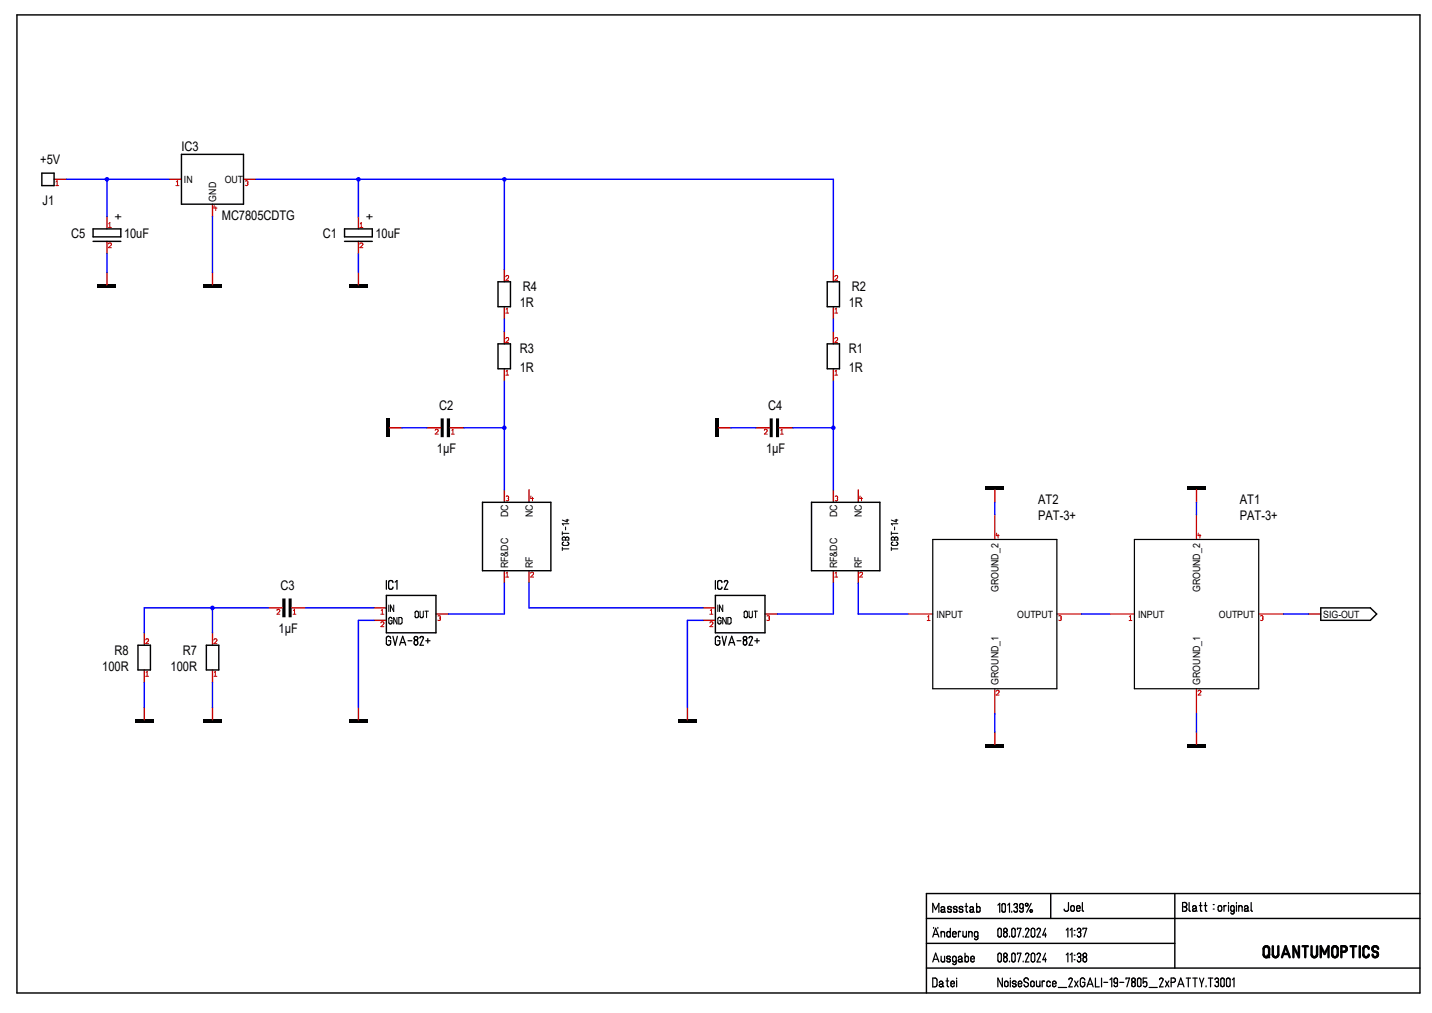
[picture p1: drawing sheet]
<svg xmlns="http://www.w3.org/2000/svg" width="297mm" height="210mm" viewBox="0 0 297 210" stroke-linecap="round" stroke-linejoin="round" font-family="sans-serif">
<g fill="none" stroke="#000001" stroke-width=".21">
<path d="M116.6 111.7l.3-.4 .3 .1 .1 .3M116.6 113.8h1.4M116.6 111.7v.3h1.4l-.1-.6h-.5l-.1 .6M116.6 110.6h1.4M116.6 110.2v.7M116.6 113.5v.6M116.9 112.4l-.3 .2v.3l.3 .2 1-.1 .1-.4-.4-.2M117.3 109.3v.6M117.4 107.8h.6M117.6 107.7v.5l-1-.4M118 108.6h-1.4l.3 .3M184.9 110.2v.7"/>
<path d="M184.9 113.5v.6M184.9 113.8h1.3M184.9 110.6h1.3M184.9 111.4h.5l.1 .3 .1-.3 .4-.1 .2 .2v.5h-1.3zM185.2 112.4l-.3 .2 .1 .4 .2 .1 .9-.1 .1-.4-.3-.2M185.5 109.3v.6M185.5 111.7v.3M185.6 107.8h.6M185.9 107.7v.5l-1-.4M186.2 108.6h-1.3l.2 .3"/>
</g>
<g fill="none" stroke="#000001" stroke-width=".51">
<path d="M262.2 196.4l.4-.2 .5 .2 .1 1.5a.57 .57 0 0 1-.5 .6 .57 .57 0 0 1-.6-.6zM262.9 198.1l.3 .4M264 196.2v1.7a.57 .57 0 0 0 .6 .6 .57 .57 0 0 0 .5-.6v-1.7M265.9 198.5l.8-2.3 .8 2.3M266.1 197.8h1.2M269.4 196.2v2.3l-1.1-2.3v2.3M270.2 196.2h1.1M270.7 196.2v2.3M272 196.2v1.7a.57 .57 0 0 0 .6 .6 .57 .57 0 0 0 .6-.6v-1.7M273.9 198.5v-2.3l.8 1.6 .8-1.6v2.3M276.4 196.4l.4-.2 .5 .2 .2 1.5a.57 .57 0 0 1-.6 .6 .57 .57 0 0 1-.6-.6zM278.2 197.3h.6a.57 .57 0 0 0 .5-.6 .57 .57 0 0 0-.5-.5h-.6v2.3"/>
<path d="M280.1 196.2h1.2M280.7 196.2v2.3M282 196.2v2.3M282.7 197.9a.57 .57 0 0 0 .6 .6 .57 .57 0 0 0 .6-.6M282.7 196.7a.57 .57 0 0 1 .6-.5 .57 .57 0 0 1 .6 .5M282.8 196.7v1.2M285.8 196.7a.59 .59 0 0 0-.9-.5 .59 .59 0 0 0 .1 1.1l.5 .1a.56 .56 0 0 1 .1 .9 .56 .56 0 0 1-.9-.4"/>
</g>
<g fill="none" stroke="#000001" stroke-width=".25">
<path d="M221.6 187.1v1.5a.46 .46 0 0 1-.5 .3 .46 .46 0 0 1-.4-.4M222.2 187.9l.4-.1a.75 .75 0 0 1 0 1.1h-.3a.81 .81 0 0 1-.1-1zM223.3 188.3h.7l-.1-.5h-.4l-.2 .2v.7l.3 .2 .4-.2M224.5 187.1v1.7l.2 .1M252.7 187.9l.5-.1a.75 .75 0 0 1 0 1.1h-.3a.81 .81 0 0 1-.2-1zM253.9 187.7v1.2M254.3 187.8l-.2-.1-.2 .2M254.8 187.1v.2M254.8 187.7v1.2M256 188.6l-.2 .3-.4-.1-.1-.8 .1-.2 .5 .1 .1 1.2-.3 .4-.4-.3M256.5 187.1v.2M256.5 187.7v1.2"/>
<path d="M256.9 188l.3-.3 .4 .2v1M256.9 187.7v1.2M258.1 188.1l.2-.3h.4l.1 .2v.8M258.8 188.2l-.7 .4 .2 .3 .5-.1M258.8 188.7l.2 .2M259.5 187.1v1.7l.3 .1"/>
</g>
<path d="M204.4 100.9h3.8v.7h-3.8z" fill-rule="evenodd" fill="#000001"/>
<path d="M206.3 101.6v2.5" fill="none" stroke="#c80000" stroke-width=".3"/>
<path d="M204.4 154.3h3.8v.7h-3.8z" fill-rule="evenodd" fill="#000001"/>
<path d="M206.3 151.8v2.5" fill="none" stroke="#c80000" stroke-width=".3"/>
<path d="M206.3 106.7v5.1M188.3 127.3h5.2M219.2 127.3h5.2M206.3 142.8v5.1" fill="none" stroke="#c80000" stroke-width=".25"/>
<path d="M206.7 110.5l-.1 .5h.6M207 110.8v.7M192.3 128.7h.6M192.4 127.9l.2-.3v1.1M219.6 127.7a.32 .32 0 0 1 .3 0 .32 .32 0 0 1 .2 .3l-.1 .1M220 128.1h.1M220 128.1l.1 .3a.33 .33 0 0 1-.5 .2M206.6 143.3l.2-.2 .4 .1v.4l-.6 .5h.6" fill="none" stroke="#c80000" stroke-width=".21"/>
<path d="M193.5 111.8h25.7v31h-25.7z" fill="none" stroke="#000001" stroke-width=".25"/>
<path d="M246.3 100.9h3.8v.7h-3.8z" fill-rule="evenodd" fill="#000001"/>
<path d="M248.2 101.6v2.5" fill="none" stroke="#c80000" stroke-width=".3"/>
<path d="M246.3 154.3h3.8v.7h-3.8z" fill-rule="evenodd" fill="#000001"/>
<path d="M35.1 37.2h2.5M50.5 37.2h2.6M22.2 44.9v2.6M22.2 50v2.6M44.1 42.3v2.6M248.2 151.8v2.5" fill="none" stroke="#c80000" stroke-width=".3"/>
<path d="M248.2 106.7v5.1M230.2 127.3h5.1M261.1 127.3h5.1M248.2 142.8v5.1" fill="none" stroke="#c80000" stroke-width=".25"/>
<g fill="none" stroke="#c80000" stroke-width=".21">
<path d="M36.5 38.5h.6M36.6 37.7l.2-.2v1M50.9 37.5a.32 .32 0 0 1 .3 0 .32 .32 0 0 1 .2 .3v.2M51.3 38h.1M51.4 38v.2a.33 .33 0 0 1-.5 .2M22.5 50.6l.1-.2h.4v.4l-.5 .6h.6M22.5 47.2h.6M22.6 46.4l.2-.3v1.1M44.4 42.6v.5h.6M44.7 42.9v.7M248.5 110.5v.5h.6M248.9 110.8v.7"/>
<path d="M234.2 128.7h.6M234.2 127.9l.3-.3v1.1M261.5 127.7h.4v.4M261.8 128.1h.1M261.9 128.1v.5h-.4M248.5 143.3l.2-.2 .3 .1v.4l-.5 .5h.6"/>
</g>
<path d="M235.3 111.8h25.8v31h-25.8z" fill="none" stroke="#000001" stroke-width=".25"/>
<path d="M37.6 32h12.9v10.3h-12.9zM19.3 50h5.8M19.3 47.5h5.8v1.6h-5.8z" fill="none" stroke="#000001" stroke-width=".3"/>
<path d="M20.2 59.1h3.9v.6h-3.9z" fill-rule="evenodd" fill="#000001"/>
<path d="M22.2 56.5v2.6" fill="none" stroke="#c80000" stroke-width=".3"/>
<path d="M42.1 59.1h3.9v.6h-3.9z" fill-rule="evenodd" fill="#000001"/>
<path d="M44.1 56.5v2.6" fill="none" stroke="#c80000" stroke-width=".3"/>
<path d="M159.6 86.7h.7v3.9h-.7zM161 86.7h.6v3.9h-.6z" fill-rule="evenodd" fill="#000001"/>
<path d="M156.8 88.7h2.8M161.6 88.7h2.9M172.8 101.6v2.5M172.8 118.3v2.6M178 101.6v2.5M178 118.3v2.6" fill="none" stroke="#c80000" stroke-width=".3"/>
<path d="M158.5 89.2l.2-.2 .3 .1v.4l-.5 .5h.6M161.9 90h.6M162 89.2l.2-.2v1M173.1 119.6h.6M173.2 102.9h.5v.4M173.2 118.9l.2-.3v1M173.6 103.3h.1M173.7 103.3v.5h-.5M178.3 118.9l.2-.3 .3 .1v.4l-.5 .5h.6M178.4 102.8l-.1 .5h.6M178.7 103.1v.7" fill="none" stroke="#c80000" stroke-width=".21"/>
<path d="M168.3 104.1h14.2v14.2h-14.2z" fill="none" stroke="#000001" stroke-width=".3"/>
<path d="M148.4 86.7h.6v3.9h-.6z" fill-rule="evenodd" fill="#000001"/>
<path d="M172.8 55.8v2.6M172.8 63.6v2.6M172.8 68.7v2.6M172.8 76.5v2.5M149 88.7h2.6" fill="none" stroke="#c80000" stroke-width=".3"/>
<path d="M173.1 57.4a.33 .33 0 0 1 .6-.2v.4l-.6 .5h.6M173.1 70.2a.33 .33 0 0 1 .6-.1v.4l-.6 .5h.6M173.1 64.9h.6M173.1 77.8h.6M173.2 64.1l.2-.2v1M173.2 77l.2-.2v1" fill="none" stroke="#c80000" stroke-width=".21"/>
<path d="M171.6 58.4h2.5v5.2h-2.5zM171.6 71.3h2.5v5.2h-2.5z" fill="none" stroke="#000001" stroke-width=".3"/>
<path d="M140.6 149.2h3.9v.7h-3.9z" fill-rule="evenodd" fill="#000001"/>
<path d="M145.8 128.6h2.6M145.8 126h2.6M158.7 127.3h2.5M142.6 146.6v2.6" fill="none" stroke="#c80000" stroke-width=".3"/>
<path d="M147.2 129.2a.32 .32 0 0 1 .4-.3 .32 .32 0 0 1 .3 .3l-.7 .7h.7M147.2 127.3h.7M147.3 126.6l.3-.3v1M159 127.7a.32 .32 0 0 1 .4 0 .32 .32 0 0 1 .2 .3l-.1 .1M159.4 128.1h.1M159.5 128.1l.1 .3a.33 .33 0 0 1-.6 .2" fill="none" stroke="#c80000" stroke-width=".21"/>
<path d="M148.9 125.4v1.4M149.6 128.3a.34 .34 0 0 0-.3-.3 .34 .34 0 0 0-.4 .2v1l.2 .2 .3-.1 .2-.3v-.3h-.4M149.9 125.4v1.4l-.7-1.4v1.4M150.6 128v1.4l-.7-1.4v1.4M151 128h.4l.2 .3v.7l-.3 .4h-.3zM154.4 126.8l.3-.1 .3 .2v.9l-.1 .3-.5-.1zM155.4 126.7v1.1l.1 .3h.4l.1-.3v-1.1M156.4 126.7h.7M156.7 126.7v1.4" fill="none" stroke="#000001" stroke-width=".21"/>
<g fill="none" stroke="#000001" stroke-width=".25">
<path d="M148.4 120.4v1.8M148.8 132.8h.5v.5M149.3 132.4a.46 .46 0 0 0-.4-.5 .46 .46 0 0 0-.5 .3v1.3a.46 .46 0 0 0 .5 .3 .46 .46 0 0 0 .4-.5M149.7 120.8a.46 .46 0 0 0-.4-.4 .46 .46 0 0 0-.5 .2v1.3a.46 .46 0 0 0 .6 .3 .46 .46 0 0 0 .3-.5M149.8 131.9l.4 1.9 .5-1.9M150.2 120.7l.3-.3 .4 .2-.7 1.6h.8M151.1 133.8l.7-1.9 .6 1.9M151.3 133.2h.9M152.9 132.8h.8M154.2 132.2l.3-.2 .3 .1v.5h-.5zM154.3 132.9l.2-.1a.47 .47 0 0 1 .4 .5 .47 .47 0 0 1-.6 .4l-.1-.2zM155.4 132.3l.3-.3 .3 .2-.6 1.6h.7"/>
<path d="M156.5 132.8h1M157 132.4v.9"/>
</g>
<path d="M148.4 123.4h10.3v7.8h-10.3z" fill="none" stroke="#000001" stroke-width=".3"/>
<path d="M91.4 86.7h.6v3.9h-.6zM92.7 86.7h.6v3.9h-.6z" fill-rule="evenodd" fill="#000001"/>
<path d="M88.5 88.7h2.9M93.3 88.7h2.9" fill="none" stroke="#c80000" stroke-width=".3"/>
<path d="M90.3 89.2a.32 .32 0 0 1 .3-.2 .32 .32 0 0 1 .3 .3l-.6 .7h.6M93.6 90h.6M93.7 89.2l.2-.2v1" fill="none" stroke="#c80000" stroke-width=".21"/>
<path d="M28 149.2h3.8v.7h-3.8z" fill-rule="evenodd" fill="#000001"/>
<path d="M29.9 131.2v2.6M29.9 138.9v2.6M29.9 146.6v2.6" fill="none" stroke="#c80000" stroke-width=".3"/>
<path d="M30.2 132.7l.2-.3 .3 .1v.4l-.5 .5h.6M30.3 139.4l.2-.2v1M30.2 140.2h.6" fill="none" stroke="#c80000" stroke-width=".21"/>
<path d="M28.6 133.8h2.6v5.1h-2.6z" fill="none" stroke="#000001" stroke-width=".3"/>
<path d="M42.1 149.2h3.9v.7h-3.9z" fill-rule="evenodd" fill="#000001"/>
<path d="M104.6 101.6v2.5M104.6 118.3v2.6M109.7 101.6v2.5M109.7 118.3v2.6M44.1 131.2v2.6M44.1 138.9v2.6M271.4 127.3h2.5M44.1 146.6v2.6" fill="none" stroke="#c80000" stroke-width=".3"/>
<path d="M104.9 119.6h.6M105 102.9h.5v.4M105 118.9l.2-.3v1M105.4 103.3h.1M105.5 103.3v.5h-.5M110.1 118.9l.2-.3 .3 .1v.4l-.5 .5h.6M110.1 102.8v.5h.6M110.4 103.1v.7M44.4 132.7a.32 .32 0 0 1 .3-.3 .32 .32 0 0 1 .3 .4l-.6 .6h.6M44.4 139.4l.3-.2v1M44.4 140.2h.6" fill="none" stroke="#c80000" stroke-width=".21"/>
<path d="M100.1 104.1h14.2v14.2h-14.2zM42.8 133.8h2.6v5.1h-2.6zM273.9 126h10.3l1.3 1.3-1.3 1.3h-10.3z" fill="none" stroke="#000001" stroke-width=".3"/>
<path d="M80.1 86.7h.7v3.9h-.7z" fill-rule="evenodd" fill="#000001"/>
<path d="M11.2 37.2h2.6M104.6 55.8v2.6M104.6 63.6v2.6M104.6 68.7v2.6M104.6 76.5v2.5M80.8 88.7h2.6" fill="none" stroke="#c80000" stroke-width=".3"/>
<path d="M11.6 38.5h.5M11.6 37.7l.3-.2v1M104.9 57.4l.2-.3 .4 .1v.4l-.6 .5h.6M104.9 70.2l.2-.2 .4 .1v.4l-.6 .5h.6M104.9 64.9h.6M104.9 77.8h.6M105 64.1l.2-.2v1M105 77l.2-.2v1" fill="none" stroke="#c80000" stroke-width=".21"/>
<path d="M8.7 35.9h2.5v2.6h-2.5zM103.3 58.4h2.6v5.2h-2.6zM103.3 71.3h2.6v5.2h-2.6z" fill="none" stroke="#000001" stroke-width=".3"/>
<path d="M58.5 124.1h.7v3.9h-.7zM59.9 124.1h.6v3.9h-.6z" fill-rule="evenodd" fill="#000001"/>
<path d="M74.3 44.9v2.6M74.3 50v2.6M55.7 126h2.8M60.5 126h2.9" fill="none" stroke="#c80000" stroke-width=".3"/>
<path d="M74.6 50.6l.1-.2h.5v.4l-.6 .6h.7M74.6 47.2h.7M74.7 46.4l.2-.3v1.1M57.4 126.6l.3-.3 .3 .1v.4l-.6 .5h.6M60.8 127.3h.6M60.9 126.6l.2-.3v1" fill="none" stroke="#c80000" stroke-width=".21"/>
<path d="M71.5 50h5.7M71.5 47.5h5.7v1.6h-5.7z" fill="none" stroke="#000001" stroke-width=".3"/>
<path d="M72.4 59.1h3.9v.6h-3.9z" fill-rule="evenodd" fill="#000001"/>
<path d="M74.3 56.5v2.6" fill="none" stroke="#c80000" stroke-width=".3"/>
<path d="M72.4 149.2h3.9v.7h-3.9z" fill-rule="evenodd" fill="#000001"/>
<path d="M77.6 128.6h2.5M77.6 126h2.5M90.4 127.3h2.6M74.3 146.6v2.6" fill="none" stroke="#c80000" stroke-width=".3"/>
<path d="M79 129.2a.32 .32 0 0 1 .4-.3 .32 .32 0 0 1 .2 .3l-.6 .7h.6M79 127.3h.6M79.1 126.6l.2-.3v1M90.8 127.7a.32 .32 0 0 1 .4 0 .32 .32 0 0 1 .2 .3l-.1 .1M91.2 128.1h.1M91.3 128.1l.1 .3a.33 .33 0 0 1-.6 .2" fill="none" stroke="#c80000" stroke-width=".21"/>
<path d="M80.6 125.4v1.4M81.3 128.3a.34 .34 0 0 0-.3-.3 .34 .34 0 0 0-.4 .2v1l.3 .2 .3-.1 .1-.3v-.3h-.3M81.7 125.4v1.4l-.7-1.4v1.4M82.3 128v1.4l-.6-1.4v1.4M82.7 128h.5l.2 .3v.7l-.3 .4h-.4zM86.1 127a.36 .36 0 0 1 .3-.3 .36 .36 0 0 1 .4 .3l-.1 1-.5 .1-.1-.3M86.1 127v.8M87.1 126.7v1.1l.2 .3h.3l.2-.3v-1.1M88.1 126.7h.8M88.5 126.7v1.4" fill="none" stroke="#000001" stroke-width=".21"/>
<g fill="none" stroke="#000001" stroke-width=".25">
<path d="M80.1 120.4v1.8M81 132.4l-.1-.3-.3-.2-.5 .3v1.3l.4 .3 .4-.2 .1-.3v-.5h-.4M81.5 131.9l.5 1.9 .4-1.9M81.5 120.8a.46 .46 0 0 0-.4-.4 .46 .46 0 0 0-.5 .2v1.3a.46 .46 0 0 0 .5 .3 .46 .46 0 0 0 .4-.5M82 120.7l.3-.3v1.8M82.9 133.8l.6-1.9 .7 1.9M83.1 133.2h.9M84.6 132.8h.8M86 132.9l.2-.1a.47 .47 0 0 1 .5 .5 .47 .47 0 0 1-.6 .4l-.2-.3zM87.1 132.3l.3-.3 .4 .2-.7 1.6h.7M88.3 132.8h.9M88.7 132.4v.9"/>
<path d="M193.5 199.4l.6-1.8 .6 1.8M193.5 194.3l.6-1.9 .6 1.9M193.5 189.1v-1.8l.6 1.3 .6-1.3v1.8M193.6 198.9h.9M193.6 192.3v.1M193.6 193.7h.9M194.5 192.3v.1M195.2 198.2l.1 1.1 .3 .1 .3-.2M195.2 188.3l.2-.3h.3l.2 .2v.7M195.2 193.1v1.2M195.2 193.3l.3-.2 .4 .2v1M195.9 188.3l-.1 .2-.6 .2v.3l.3 .1 .4-.1"/>
<path d="M195.9 198.2v1.2M195.9 188.8v.2M195.9 188.9l.2 .2M197.1 198.5l-.2-.3-.4 .1-.1 .4 .6 .2 .1 .4-.5 .1-.2-.2M197.1 193.3l-.4-.2-.3 .4 .2 .7 .2 .1 .3-.2M197.1 192.4v1.9M197.3 188.2a.34 .34 0 0 0-.3-.3 .34 .34 0 0 0-.4 .2 .34 .34 0 0 0 .2 .4h.3a.37 .37 0 0 1 0 .7 .37 .37 0 0 1-.5-.4M197.6 193.6h.7a.39 .39 0 0 0-.3-.5 .39 .39 0 0 0-.4 .4v.4a.38 .38 0 0 0 .3 .4 .38 .38 0 0 0 .4-.2M198.3 199.1l-.2 .3h-.3a.75 .75 0 0 1 0-1.1l.4 .1 .1 1.2-.1 .3-.2 .1-.4-.3M198.5 188.2a.34 .34 0 0 0-.3-.4 .34 .34 0 0 0-.4 .3 .34 .34 0 0 0 .2 .4h.3a.36 .36 0 0 1 0 .6 .36 .36 0 0 1-.5-.3M198.8 198.6l.3-.4 .2 .1 .2 .3M198.8 193.1v1.2"/>
<path d="M199.3 193.2l-.3-.1-.2 .2M199.5 198.6l-.2 .3-.5 .1v.2l.2 .2h.3l.2-.2M199.5 198.6v.7l.2 .1M199.7 188.2a.4 .4 0 0 0-.3-.3 .4 .4 0 0 0-.4 .2l.1 .3 .5 .2 .1 .4-.5 .1-.2-.3M199.7 193.1v1l.5 .2 .2-.4M200.2 198.6l.2-.4 .5 .3v.7l-.2 .2h-.4l-.1-.3M200.2 197.6v1.8M200.2 187.9h.5M200.4 187.3v1.5l.3 .3M200.4 193.1v1.2M200.9 193.3l.3-.2 .4 .2v1M200.9 193.1v1.2"/>
<path d="M201.2 188.3l.1-.3h.4l.2 .2v.8M201.3 198.8h.8l-.1-.4-.5-.1a.75 .75 0 0 0 0 1.1h.3l.3-.2M201.9 188.4l-.6 .2-.1 .2 .2 .3 .5-.1M201.9 188.9l.2 .2M202.6 188.2l.4-.2 .3 .3-.1 .7-.3 .1-.3-.2M202.6 187.3v1.8M202.8 194.1l-.3 .2-.3-.2-.1-.6 .2-.3 .2-.1 .3 .2v1.3l-.4 .2-.3-.2M207 187.7l.3-.4v1.8M207.1 197.7l.3-.1 .3 .3v1.3l-.3 .2h-.3l-.1-.3zM207.1 192.6l.3-.2 .3 .3v1.4l-.3 .2-.3-.1-.1-.3zM207.8 187.5l.4-.2 .3 .4v1.1l-.3 .3-.4-.2zM208.4 198.5a.46 .46 0 0 0-.2 .6 .46 .46 0 0 0 .6 .2l.1-.5-.3-.3"/>
<path d="M208.4 198.4h.2M208.4 198.4l-.2-.4a.4 .4 0 0 1 .3-.4 .4 .4 0 0 1 .4 .4 .4 .4 0 0 1-.3 .4M209 187.7l.4-.4v1.8M209.4 194.1v.2M209.4 199.3v.1M209.8 188.9v.2M209.9 197.7l.4-.1 .3 .4v1.1l-.3 .3-.5-.2zM209.9 192.6l.4-.2 .3 .4v1.1l-.3 .4-.5-.2zM210.3 187.7l.2-.3a.4 .4 0 0 1 .5 .2 .4 .4 0 0 1-.3 .5M210.6 188.1h.1M210.7 188.1a.47 .47 0 0 1 .3 .6 .47 .47 0 0 1-.6 .3l-.1-.2M211 197.9v-.3h.8l-.6 1.8"/>
<path d="M211 192.7v-.3h.8l-.6 1.9M212.2 188.2l-.3 .2-.4-.2v-.7l.2-.1 .2-.1 .3 .2v1.4a.38 .38 0 0 1-.4 .2 .38 .38 0 0 1-.3-.3M212.2 194.1v.2M212.2 199.3v.1M212.7 198a.36 .36 0 0 1 .3-.4 .36 .36 0 0 1 .4 .4l-.7 1.4h.7M212.7 192.8l.3-.4 .4 .3-.7 1.6h.7M212.7 187.4l.3-.1 .2 .2-.1 .3-.4-.1zM213.7 188.7h.4l.1 .1-.2 .3h-.3zM213.9 187.3l-1 1.8M214 197.7l.3-.1 .3 .4v1.1l-.1 .2-.2 .1-.3-.1-.1-.2zM214 192.6l.2-.2 .3 .2 .1 1.3a.38 .38 0 0 1-.4 .4 .38 .38 0 0 1-.3-.4zM215.1 198a.36 .36 0 0 1 .4-.4 .36 .36 0 0 1 .3 .4l-.7 1.4h.7"/>
<path d="M215.1 192.8l.2-.3 .4 .1 .1 .2-.7 1.5h.7M216.8 197.6l-.5 1.4h.7M216.8 193.5v.8M216.8 198.6v.8M216.8 192.4l-.5 1.4h.7M221.1 198l.4-.4v1.8M221.1 192.8l.4-.4v1.9M222 198l.3-.4v1.8M222 192.8l.3-.4v1.9M222.8 198h.2M222.8 199h.2M222.8 192.9h.2"/>
<path d="M222.8 193.8h.2M223.4 192.8l.3-.4 .4 .2 .1 .4-.4 .3M223.4 198a.37 .37 0 0 1 .4-.4 .37 .37 0 0 1 .4 .3v.3l-.3 .2M223.7 193.3h.2l.3 .2v.6l-.5 .2-.3-.4M223.7 198.4h.2M223.8 198.4l.1 .1M223.9 198.5l.3 .2-.1 .6-.4 .1-.3-.3M224.6 192.7v-.3h.8l-.6 1.9M225 198.5a.46 .46 0 0 0-.4 .6 .46 .46 0 0 0 .7 .2l.1-.5-.3-.3M225 198.4h.1M225 198.4l-.3-.1-.1-.3a.38 .38 0 0 1 .4-.4 .38 .38 0 0 1 .4 .4l-.3 .4M245.3 188h.4"/>
<path d="M245.7 187.1h-.4v1.8l.7-.1 .2-.2-.2-.5-.3-.1M245.7 187.1l.5 .4-.1 .3-.4 .2M246.6 187.1v1.6l.3 .2M247.4 188.1l.2-.4 .4 .2 .1 .2M248.1 188.1l-.1 .2a.55 .55 0 0 0-.6 .4l.1 .2h.3l.3-.2M248.1 188.1v.6l.2 .2M248.8 187.7h.5M249 187.1v1.6l.3 .2M249.8 187.7h.5M250 187.1v1.6l.3 .2M251.6 187.5h.2M251.6 188.5h.2"/>
<path d="M193.5 202.8h.6l.2 .2 .1 1.1-.3 .5h-.6zM194.8 203.8a.37 .37 0 0 1 .3-.4 .37 .37 0 0 1 .4 .3v.7M195.5 203.9l-.6 .2-.1 .2 .3 .3 .4-.2M195.5 204.4l.2 .2M196.2 203.4h.6M196.5 202.8v1.5l.3 .3M197.2 204h.8a.39 .39 0 0 0-.3-.6 .39 .39 0 0 0-.5 .3l.1 .8 .2 .1 .4-.3M198.4 202.8v.1M198.4 203.3v1.3M207.9 202.8v1.8l-.9-1.8v1.8M208.5 203.5h.4l.2 .3-.1 .7-.2 .1-.4-.3v-.6zM209.5 202.8v.1"/>
<path d="M209.5 203.3v1.3M210.7 203.7a.34 .34 0 0 0-.2-.4 .34 .34 0 0 0-.4 .2 .34 .34 0 0 0 .2 .5h.3l.1 .4-.4 .2-.3-.3M211.2 204h.7v-.3a.37 .37 0 0 0-.4-.3 .37 .37 0 0 0-.3 .4l.1 .7 .2 .1 .4-.3M213.3 203.2a.46 .46 0 0 0-.7-.4 .46 .46 0 0 0 .1 .8l.3 .1a.46 .46 0 0 1 .1 .8 .46 .46 0 0 1-.7-.4M213.9 203.5l.3-.1 .3 .3-.1 .8-.3 .1-.3-.3zM215 203.4l.1 1.1 .3 .1 .3-.3M215.7 203.4v1.2M216.2 203.4v1.2M216.7 203.5l-.3-.1-.2 .3M217.8 203.8a.37 .37 0 0 0-.3-.4 .37 .37 0 0 0-.4 .3l.1 .8 .4 .1 .2-.4M218.3 204h.7l-.1-.5h-.4l-.2 .2v.6l.3 .3 .4-.3M219.5 204.7h1.7"/>
<path d="M221.7 203.1l.3-.3 .4 .2-.7 1.6h.7M222.9 203.4l.7 1.2M223.6 203.4l-.7 1.2M225 203.2l-.4-.5-.5 .3v1.1l.4 .5 .4-.2 .1-.3v-.4h-.5M225.5 204.6l.6-1.8 .6 1.8M225.6 204h1M227.2 202.8v1.8h.8M228.5 202.8v1.8M228.9 203.7h.8M230.2 203.1l.4-.3v1.8M231.8 203.6l-.3 .2-.4-.1v-.6l.1-.3h.3l.3 .2v1.3l-.4 .3-.3-.4M232.2 203.7h.9"/>
<path d="M233.6 203v-.2h.7l-.6 1.8M235 203.6l-.3-.3v-.3l.3-.2 .5 .2v.3l-.3 .3M235 203.6l-.3 .2v.5l.3 .3 .5-.3v-.5l-.3-.2M235 203.6h.2M236 202.9l.3-.1 .3 .2v1.3l-.3 .3-.3-.1-.1-.3zM237.9 202.8h-.8v1a.38 .38 0 0 1 .4-.3 .38 .38 0 0 1 .4 .3v.4l-.2 .4-.5-.2M238.3 204.7h1.7M240.5 203.1a.38 .38 0 0 1 .4-.3 .38 .38 0 0 1 .4 .3l-.8 1.5h.8M241.7 203.4l.7 1.2M242.4 203.4l-.7 1.2M243.3 202.8h-.4v1.8M243.3 202.7a.47 .47 0 0 1 .5 .5 .47 .47 0 0 1-.5 .5h-.4"/>
<path d="M244.3 204.6l.6-1.8 .7 1.8M244.5 204h.9M246 202.8h.9M246.5 202.8v1.8M247.4 202.8h.9M247.9 202.8v1.8M248.8 202.8l.4 1.2M249.2 204v.6M249.7 202.8l-.5 1.2M250.1 204.4v.2M250.6 202.8h.9M251.1 202.8v1.8"/>
<path d="M252 203.1l.3-.3 .4 .2v.3l-.3 .3M252.3 203.6h.1M252.4 203.6l.3 .2v.5a.38 .38 0 0 1-.4 .3 .38 .38 0 0 1-.3-.4M253.4 202.8h.2l.3 .2v1.3l-.3 .3-.3-.1-.1-.3v-1.1zM254.5 202.9l.3-.1 .3 .3v1.1l-.3 .4-.3-.1-.1-.3zM255.6 203.1l.3-.3v1.8"/>
<circle cx="86.3" cy="132.3" r=".38"/>
<circle cx="208.5" cy="193.8" r=".45"/>
<circle cx="208.5" cy="192.8" r=".39"/>
</g>
<path d="M3.5 3.1h291v202.8h-291zM80.1 123.4h10.3v7.8h-10.3zM192.2 195.6h51.5M192.2 190.4h102.3M217.9 185.3v5.1M243.7 185.3v15.4M294.5 185.3h-102.3v20.6M192.2 200.7h102.3" fill="none" stroke="#000001" stroke-width=".3"/>
<path d="M178 120.9v6.4h10.3M224.4 127.3h5.8" fill="none" stroke="#00f" stroke-width=".3"/>
<circle cx="22.2" cy="37.2" r=".48" fill="#00f"/>
<path d="M13.8 37.2h21.3M22.2 37.2v7.7M172.8 120.9v6.4h-11.6" fill="none" stroke="#00f" stroke-width=".3"/>
<circle cx="172.8" cy="88.7" r=".48" fill="#00f"/>
<path d="M172.8 66.2v2.5M172.8 79v22.6M164.5 88.7h8.3M109.7 120.9v5.1h36.1" fill="none" stroke="#00f" stroke-width=".3"/>
<circle cx="74.3" cy="37.2" r=".48" fill="#00f"/>
<path d="M53.1 37.2h21.2" fill="none" stroke="#00f" stroke-width=".3"/>
<circle cx="104.6" cy="37.2" r=".48" fill="#00f"/>
<path d="M104.6 37.2v18.6M74.3 44.9v-7.7h98.5v18.6M63.4 126h14.2" fill="none" stroke="#00f" stroke-width=".3"/>
<circle cx="44.1" cy="126" r=".48" fill="#00f"/>
<path d="M44.1 126v5.2M55.7 126h-25.8v5.2M104.6 120.9v6.4h-11.6" fill="none" stroke="#00f" stroke-width=".3"/>
<circle cx="104.6" cy="88.7" r=".48" fill="#00f"/>
<g fill="none" stroke="#00f" stroke-width=".3">
<path d="M22.2 52.6v3.9M44.1 44.9v11.6M74.3 52.6v3.9M104.6 66.2v2.5M104.6 79v22.6M83.4 88.7h5.1M96.2 88.7h8.4M151.6 88.7h5.2M206.3 104.1v2.6M248.2 104.1v2.6M77.6 128.6h-3.3v18M145.8 128.6h-3.2v18"/>
<path d="M266.2 127.3h5.2M29.9 141.5v5.1M44.1 141.5v5.1M206.3 147.9v3.9M248.2 147.9v3.9"/>
</g>
<g font-size="2.8" fill="#000001">
<text x="8.3" y="34">+5V</text>
<text x="37.6" y="31.4">IC3</text>
<text x="8.8" y="42.4">J1</text>
<text x="25.5" y="45.6" transform="rotate(-90 25.5 45.6)">+</text>
<text x="46" y="45.5">MC7805CDTG</text>
<text x="77.6" y="45.6" transform="rotate(-90 77.6 45.6)">+</text>
<text x="14.8" y="49.4">C5</text>
<text x="25.7" y="49.4">10uF</text>
<text x="66.9" y="49.4">C1</text>
<text x="77.9" y="49.4">10uF</text>
<text x="107.8" y="63.6">1R</text>
<text x="108.5" y="60.4">R4</text>
<text x="176.1" y="63.6">1R</text>
<text x="176.7" y="60.4">R2</text>
<text x="107.8" y="77.1">1R</text>
<text x="107.8" y="73.2">R3</text>
<text x="176.1" y="77.1">1R</text>
<text x="176.1" y="73.2">R1</text>
<text x="91.1" y="84.9">C2</text>
<text x="159.3" y="84.9">C4</text>
<text x="90.6" y="93.9">1µF</text>
<text x="158.9" y="93.9">1µF</text>
<text x="215.4" y="107.7">PAT-3+</text>
<text x="215.4" y="104.5">AT2</text>
<text x="257.2" y="107.7">PAT-3+</text>
<text x="257.2" y="104.5">AT1</text>
<text x="58.2" y="122.3">C3</text>
<text x="57.8" y="131.3">1µF</text>
<text x="23.7" y="135.8">R8</text>
<text x="37.9" y="135.8">R7</text>
<text x="21.2" y="139">100R</text>
<text x="35.4" y="139">100R</text>
</g>
<g font-size="2.1" fill="#000001">
<text x="38.1" y="37.9">IN</text>
<text x="44.8" y="41.8" transform="rotate(-90 44.8 41.8)">GND</text>
<text x="46.6" y="37.9">OUT</text>
<text x="105.4" y="107.3" transform="rotate(-90 105.4 107.3)">DC</text>
<text x="110.5" y="107.3" transform="rotate(-90 110.5 107.3)">NC</text>
<text x="173.6" y="107.3" transform="rotate(-90 173.6 107.3)">DC</text>
<text x="178.8" y="107.3" transform="rotate(-90 178.8 107.3)">NC</text>
<text x="105.4" y="117.8" transform="rotate(-90 105.4 117.8)">RF&amp;DC</text>
<text x="110.5" y="117.8" transform="rotate(-90 110.5 117.8)">RF</text>
<text x="173.6" y="117.8" transform="rotate(-90 173.6 117.8)">RF&amp;DC</text>
<text x="178.8" y="117.8" transform="rotate(-90 178.8 117.8)">RF</text>
<text x="207.1" y="122.8" transform="rotate(-90 207.1 122.8)">GROUND_2</text>
<text x="248.9" y="122.8" transform="rotate(-90 248.9 122.8)">GROUND_2</text>
<text x="194.2" y="128.1">INPUT</text>
<text x="211" y="128.1">OUTPUT</text>
<text x="236.1" y="128.1">INPUT</text>
<text x="252.8" y="128.1">OUTPUT</text>
<text x="274.5" y="128.1">SIG-OUT</text>
<text x="207.1" y="142" transform="rotate(-90 207.1 142)">GROUND_1</text>
<text x="248.9" y="142" transform="rotate(-90 248.9 142)">GROUND_1</text>
</g>
</svg>
